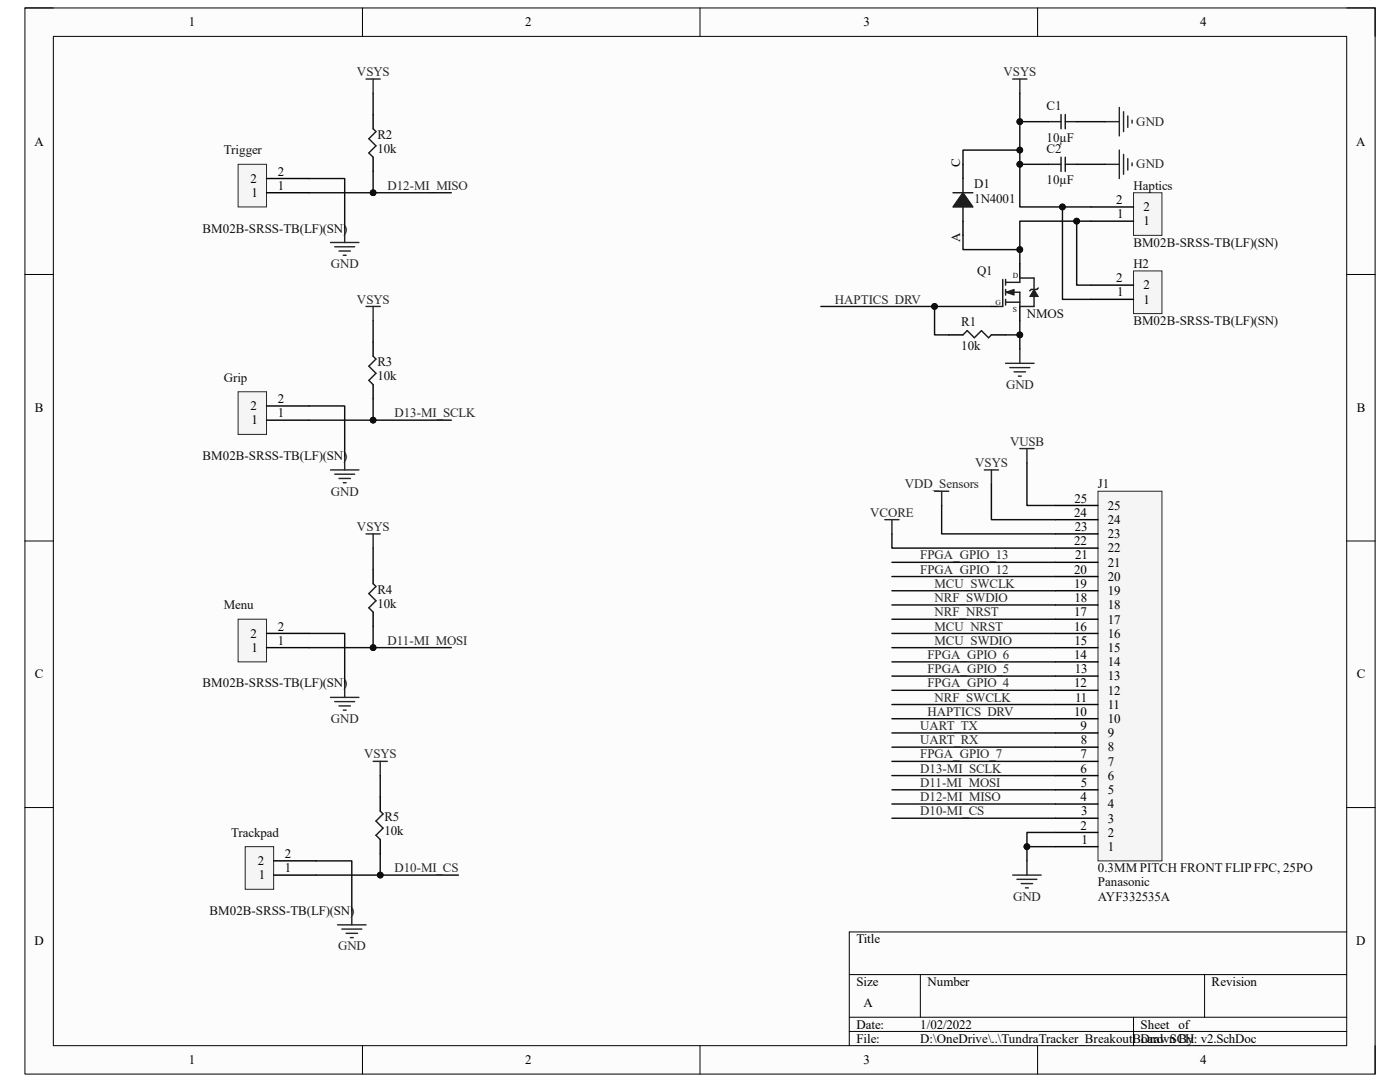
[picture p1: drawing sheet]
<svg xmlns="http://www.w3.org/2000/svg" width="279mm" height="216mm" viewBox="0 0 279 216" stroke-linecap="round" stroke-linejoin="round" font-family="sans-serif">
<path d="M5 1.6h269.4v212.7h-269.4z" fill-rule="evenodd" fill="#fcfcfc"/>
<path d="M5 1.6h269.4v212.7h-269.4z" fill="none" stroke="#000" stroke-width=".2"/>
<path d="M10.6 7.3h258.2v201.4h-258.2z" fill-rule="evenodd" fill="#fcfcfc"/>
<g fill="none" stroke="#000" stroke-width=".2">
<path d="M5 1.6h5.6M10.6 7.3h258.2v201.4h-258.2zM72.3 1.6v5.7M139.7 1.6v5.7M207.1 1.6v5.7M268.8 1.6h5.6v5.7M5 54.8h5.6M268.8 54.8h5.6M5 107.9h5.6M268.8 107.9h5.6M5 161.1h5.6M268.8 161.1h5.6"/>
<path d="M169.5 194.5h99.3M183.7 194.5v8.5M240.4 194.5v8.5M268.8 186h-99.3v22.7M72.3 208.7v5.6M139.7 208.7v5.6M169.5 203h99.3M169.5 205.8h99.3M207.1 208.7v5.6M226.2 203v5.7M274.4 208.7v5.6"/>
</g>
<g fill="none" stroke="#262626" stroke-width=".29">
<path d="M186.5 98h2.8M187.9 98v2.9M196.4 93.8h2.9M197.9 93.8v2.8M203.5 89.5h2.9M204.9 89.5v2.9M176.6 103.7h2.8M178 103.7v2.8M202.1 174.6h5.7M203 175.5h3.9M203.8 176.3h2.3M204.7 177.2h.5"/>
<path d="M204.9 171.8v2.8"/>
</g>
<path d="M203.5 52.6v2.9M203.5 61.2v2.8" fill="none" stroke="#000" stroke-width=".29"/>
<path d="M200.1 55.8v5.4M200.7 56.3h2.8M200.7 58.3h2.8v2.9M200.7 55.8v1.1M200.7 57.8v1.1M200.7 59.7v1.2M200.7 60.3h2.8" fill="none" stroke="#1c1c1c" stroke-width=".29"/>
<path d="M200.7 58.3l1.7-.5v1.1z" fill="#1c1c1c"/>
<path d="M200.7 58.3l1.7-.5v1.1z" fill="none" stroke="#1c1c1c" stroke-width=".2"/>
<path d="M203.5 56.3v-.8h2.9v2.3M206.4 59.2v2h-2.9" fill="none" stroke="#1c1c1c" stroke-width=".29"/>
<path d="M206.4 57.8l.8 1.4h-1.7z" fill="#1c1c1c"/>
<path d="M206.4 57.8l.8 1.4h-1.7z" fill="none" stroke="#1c1c1c" stroke-width=".2"/>
<path d="M190.2 38.5h4M192.2 35.6v2.9M192.2 41.3v2.8M207.2 57.5l-.3 .3h-1.1l-.3 .2M199.3 61.2h.8" fill="none" stroke="#1c1c1c" stroke-width=".29"/>
<path d="M197.9 61.2h1.4" fill="none" stroke="#000" stroke-width=".29"/>
<path d="M202.1 15.8h2.8M203.5 15.8v2.8M200.7 72.5h5.7M201.5 73.4h4M202.4 74.2h2.3M203.2 75.1h.6M203.5 69.7v2.8" fill="none" stroke="#262626" stroke-width=".29"/>
<path d="M192.2 38.5l2 2.8h-4z" fill-rule="evenodd" fill="#1c1c1c"/>
<path d="M192.2 38.5l2 2.8h-4zM209.2 32.8h2.6M209.2 24.3h2.6M211.8 22.9v2.8M211.8 31.4v2.8M212.6 22.9v2.8M212.6 31.4v2.8M212.6 32.8h2.3M212.6 24.3h2.3M192.2 66.8l.8-.8 1.4 1.4 1.5-1.4 1.4 1.4 .6-.6" fill="none" stroke="#1c1c1c" stroke-width=".29"/>
<path d="M192.2 32.8v2.8M192.2 44.1v2.9M189.3 66.8h2.9M197.9 66.8h2.8" fill="none" stroke="#000" stroke-width=".29"/>
<path d="M220.5 32.8h2.9M220.5 24.3h2.9M223.4 21.4v5.7M223.4 30v5.6M224.2 22.3v4M224.2 30.8v4M225.1 23.1v2.3M225.1 31.7v2.2M225.9 24v.6M225.9 32.5v.6" fill="none" stroke="#262626" stroke-width=".29"/>
<path d="M219.1 98h12.8v73.8h-12.8z" fill-rule="evenodd" fill="#f5f5f5"/>
<path d="M219.1 98h12.8v73.8h-12.8z" fill="none" stroke="#262626" stroke-width=".2"/>
<g fill="none" stroke="#000" stroke-width=".29">
<path d="M210.6 117.9h8.5M210.6 115h8.5M210.6 112.2h8.5M210.6 109.4h8.5M210.6 106.5h8.5M210.6 103.7h8.5M210.6 100.9h8.5M210.6 137.7h8.5M210.6 134.9h8.5M210.6 132.1h8.5M210.6 129.2h8.5M210.6 126.4h8.5"/>
<path d="M210.6 123.6h8.5M210.6 120.7h8.5M210.6 157.6h8.5M210.6 154.8h8.5M210.6 151.9h8.5M210.6 149.1h8.5M210.6 146.3h8.5M210.6 143.4h8.5M210.6 140.6h8.5M210.6 168.9h8.5M210.6 166.1h8.5M210.6 163.3h8.5"/>
<path d="M210.6 160.4h8.5"/>
</g>
<path d="M73 15.8h2.9M74.5 15.8v2.8M66 48.4h5.6M66.8 49.2h4M67.7 50.1h2.2M68.5 50.9h.6M68.8 45.6v2.8" fill="none" stroke="#262626" stroke-width=".28"/>
<path d="M47.5 32.8h5.7v8.5h-5.7z" fill-rule="evenodd" fill="#f5f5f5"/>
<path d="M47.5 32.8h5.7v8.5h-5.7z" fill="none" stroke="#262626" stroke-width=".2"/>
<path d="M53.2 38.5h8.5M53.2 35.6h8.5M74.5 22.9v2.8M74.5 31.4v2.8" fill="none" stroke="#000" stroke-width=".28"/>
<path d="M74.5 25.7l.5 .6-1.4 1.4 1.4 1.4-1.4 1.4 .9 .9" fill="none" stroke="#1c1c1c" stroke-width=".28"/>
<path d="M66 93.8h5.6M66.8 94.6h4M67.7 95.5h2.2M68.5 96.3h.6M68.8 90.9v2.9" fill="none" stroke="#262626" stroke-width=".29"/>
<path d="M73 61.2h2.9M74.5 61.2v2.8" fill="none" stroke="#262626" stroke-width=".28"/>
<path d="M47.5 78.2h5.7v8.5h-5.7z" fill-rule="evenodd" fill="#f5f5f5"/>
<path d="M47.5 78.2h5.7v8.5h-5.7z" fill="none" stroke="#262626" stroke-width=".2"/>
<path d="M74.5 68.2v2.9M74.5 76.8v2.8M53.2 83.8h8.5M53.2 81h8.5" fill="none" stroke="#000" stroke-width=".28"/>
<path d="M74.5 71.1l.5 .5-1.4 1.5 1.4 1.4-1.4 1.4 .9 .9" fill="none" stroke="#1c1c1c" stroke-width=".28"/>
<path d="M73 106.5h2.9M74.5 106.5v2.9M66 139.2h5.6M68.8 136.3v2.9M66.8 140h4M67.7 140.9h2.2M68.5 141.7h.6" fill="none" stroke="#262626" stroke-width=".29"/>
<path d="M47.5 123.6h5.7v8.5h-5.7z" fill-rule="evenodd" fill="#f5f5f5"/>
<path d="M47.5 123.6h5.7v8.5h-5.7z" fill="none" stroke="#262626" stroke-width=".2"/>
<path d="M74.5 113.6v2.9M53.2 129.2h8.5M53.2 126.4h8.5M74.5 122.1v2.9" fill="none" stroke="#000" stroke-width=".29"/>
<path d="M74.5 116.5l.5 .5-1.4 1.4 1.4 1.5-1.4 1.4 .9 .8" fill="none" stroke="#1c1c1c" stroke-width=".29"/>
<path d="M74.5 151.9h2.8M75.9 151.9v2.9M67.4 184.5h5.6M68.2 185.4h4M69.1 186.2h2.3M69.9 187.1h.6M70.2 181.7v2.8" fill="none" stroke="#262626" stroke-width=".29"/>
<path d="M48.9 168.9h5.7v8.6h-5.7z" fill-rule="evenodd" fill="#f5f5f5"/>
<path d="M48.9 168.9h5.7v8.6h-5.7z" fill="none" stroke="#262626" stroke-width=".2"/>
<path d="M75.9 159v2.8M54.6 174.6h8.5M54.6 171.8h8.5M75.9 167.5v2.9" fill="none" stroke="#000" stroke-width=".29"/>
<path d="M75.9 161.8l.5 .6-1.4 1.4 1.4 1.4-1.4 1.5 .9 .8" fill="none" stroke="#1c1c1c" stroke-width=".29"/>
<path d="M226.2 38.5h5.7v8.5h-5.7z" fill-rule="evenodd" fill="#f5f5f5"/>
<path d="M226.2 38.5h5.7v8.5h-5.7z" fill="none" stroke="#262626" stroke-width=".2"/>
<path d="M217.7 44.1h8.5M217.7 41.3h8.5" fill="none" stroke="#000" stroke-width=".29"/>
<path d="M226.2 54.1h5.7v8.5h-5.7z" fill-rule="evenodd" fill="#f5f5f5"/>
<path d="M226.2 54.1h5.7v8.5h-5.7z" fill="none" stroke="#262626" stroke-width=".2"/>
<path d="M217.7 59.7h8.5M217.7 56.9h8.5" fill="none" stroke="#000" stroke-width=".29"/>
<g fill="none" stroke="#0e0e0e" stroke-width=".29">
<path d="M178 117.9h32.6M178 126.4h32.6M178 123.6h32.6M178 120.7h32.6M178 137.7h32.6M178 134.9h32.6M178 132.1h32.6M178 129.2h32.6M178 149.1h32.6M178 146.3h32.6M178 143.4h32.6M178 140.6h32.6"/>
<path d="M178 157.6h32.6M178 154.8h32.6M178 151.9h32.6M178 160.4h32.6M178 163.3h32.6M204.9 168.9h5.7"/>
</g>
<circle cx="204.9" cy="168.9" r=".57" fill="#0e0e0e"/>
<circle cx="204.9" cy="168.9" r=".57" fill="none" stroke="#0e0e0e" stroke-width=".2"/>
<path d="M192.2 47v2.8h11.3M197.9 96.6v7.1h12.7M204.9 92.4v8.5h5.7M178 106.5v2.9h32.6M178 115h32.6M178 112.2h32.6M187.9 100.9v5.6h22.7" fill="none" stroke="#0e0e0e" stroke-width=".29"/>
<circle cx="203.5" cy="49.8" r=".57" fill="#0e0e0e"/>
<circle cx="203.5" cy="49.8" r=".57" fill="none" stroke="#0e0e0e" stroke-width=".2"/>
<path d="M203.5 30h-11.3v2.8" fill="none" stroke="#0e0e0e" stroke-width=".29"/>
<circle cx="203.5" cy="29.9" r=".57" fill="#0e0e0e"/>
<circle cx="203.5" cy="29.9" r=".57" fill="none" stroke="#0e0e0e" stroke-width=".2"/>
<path d="M200.7 66.8h2.8" fill="none" stroke="#0e0e0e" stroke-width=".29"/>
<circle cx="203.5" cy="66.8" r=".57" fill="#0e0e0e"/>
<circle cx="203.5" cy="66.8" r=".57" fill="none" stroke="#0e0e0e" stroke-width=".2"/>
<path d="M186.5 61.2v5.6h2.8" fill="none" stroke="#0e0e0e" stroke-width=".29"/>
<circle cx="186.5" cy="61.1" r=".57" fill="#0e0e0e"/>
<circle cx="186.5" cy="61.1" r=".57" fill="none" stroke="#0e0e0e" stroke-width=".2"/>
<path d="M214.9 32.8h5.6M163.8 61.2h34.1" fill="none" stroke="#0e0e0e" stroke-width=".29"/>
<circle cx="186.5" cy="61.1" r=".57" fill="#0e0e0e"/>
<circle cx="186.5" cy="61.1" r=".57" fill="none" stroke="#0e0e0e" stroke-width=".2"/>
<path d="M203.5 64v5.7" fill="none" stroke="#0e0e0e" stroke-width=".29"/>
<circle cx="203.5" cy="66.8" r=".57" fill="#0e0e0e"/>
<circle cx="203.5" cy="66.8" r=".57" fill="none" stroke="#0e0e0e" stroke-width=".2"/>
<path d="M203.5 24.3h5.7" fill="none" stroke="#0e0e0e" stroke-width=".29"/>
<circle cx="203.5" cy="24.3" r=".57" fill="#0e0e0e"/>
<circle cx="203.5" cy="24.3" r=".57" fill="none" stroke="#0e0e0e" stroke-width=".2"/>
<path d="M214.9 24.3h5.6M210.6 166.1h-5.7v5.7" fill="none" stroke="#0e0e0e" stroke-width=".29"/>
<circle cx="204.9" cy="168.9" r=".57" fill="#0e0e0e"/>
<circle cx="204.9" cy="168.9" r=".57" fill="none" stroke="#0e0e0e" stroke-width=".2"/>
<path d="M61.7 35.6h7.1v10" fill="none" stroke="#0e0e0e" stroke-width=".28"/>
<path d="M74.5 38.5h15.6" fill="none" stroke="#0e0e0e" stroke-width=".29"/>
<circle cx="74.5" cy="38.5" r=".57" fill="#0e0e0e"/>
<circle cx="74.5" cy="38.5" r=".57" fill="none" stroke="#0e0e0e" stroke-width=".2"/>
<path d="M74.5 18.6v4.3" fill="none" stroke="#0e0e0e" stroke-width=".28"/>
<path d="M61.7 81h7.1v9.9M74.5 83.8h15.6" fill="none" stroke="#0e0e0e" stroke-width=".29"/>
<circle cx="74.5" cy="83.8" r=".57" fill="#0e0e0e"/>
<circle cx="74.5" cy="83.8" r=".57" fill="none" stroke="#0e0e0e" stroke-width=".2"/>
<path d="M74.5 64v4.2" fill="none" stroke="#0e0e0e" stroke-width=".28"/>
<path d="M61.7 126.4h7.1v9.9M74.5 129.2h15.6" fill="none" stroke="#0e0e0e" stroke-width=".29"/>
<circle cx="74.5" cy="129.2" r=".57" fill="#0e0e0e"/>
<circle cx="74.5" cy="129.2" r=".57" fill="none" stroke="#0e0e0e" stroke-width=".2"/>
<path d="M74.5 109.4v4.2M63.1 171.8h7.1v9.9M75.9 174.6h15.6" fill="none" stroke="#0e0e0e" stroke-width=".29"/>
<circle cx="75.9" cy="174.6" r=".57" fill="#0e0e0e"/>
<circle cx="75.9" cy="174.6" r=".57" fill="none" stroke="#0e0e0e" stroke-width=".2"/>
<path d="M74.5 125v4.2h-12.8M75.9 154.8v4.2" fill="none" stroke="#0e0e0e" stroke-width=".29"/>
<circle cx="74.5" cy="129.2" r=".57" fill="#0e0e0e"/>
<circle cx="74.5" cy="129.2" r=".57" fill="none" stroke="#0e0e0e" stroke-width=".2"/>
<path d="M74.5 79.6v4.2h-12.8" fill="none" stroke="#0e0e0e" stroke-width=".28"/>
<circle cx="74.5" cy="83.8" r=".57" fill="#0e0e0e"/>
<circle cx="74.5" cy="83.8" r=".57" fill="none" stroke="#0e0e0e" stroke-width=".2"/>
<path d="M74.5 34.2v4.3h-12.8" fill="none" stroke="#0e0e0e" stroke-width=".28"/>
<circle cx="74.5" cy="38.5" r=".57" fill="#0e0e0e"/>
<circle cx="74.5" cy="38.5" r=".57" fill="none" stroke="#0e0e0e" stroke-width=".2"/>
<path d="M75.9 170.4v4.2h-12.8" fill="none" stroke="#0e0e0e" stroke-width=".29"/>
<circle cx="75.9" cy="174.6" r=".57" fill="#0e0e0e"/>
<circle cx="75.9" cy="174.6" r=".57" fill="none" stroke="#0e0e0e" stroke-width=".2"/>
<path d="M217.7 44.1h-14.2v8.5" fill="none" stroke="#0e0e0e" stroke-width=".29"/>
<circle cx="203.5" cy="49.8" r=".57" fill="#0e0e0e"/>
<circle cx="203.5" cy="49.8" r=".57" fill="none" stroke="#0e0e0e" stroke-width=".2"/>
<circle cx="214.9" cy="44.1" r=".57" fill="#0e0e0e"/>
<circle cx="214.9" cy="44.1" r=".57" fill="none" stroke="#0e0e0e" stroke-width=".2"/>
<path d="M203.5 18.6v14.2h5.7" fill="none" stroke="#0e0e0e" stroke-width=".29"/>
<circle cx="203.5" cy="32.8" r=".57" fill="#0e0e0e"/>
<circle cx="203.5" cy="32.8" r=".57" fill="none" stroke="#0e0e0e" stroke-width=".2"/>
<circle cx="203.5" cy="29.9" r=".57" fill="#0e0e0e"/>
<circle cx="203.5" cy="29.9" r=".57" fill="none" stroke="#0e0e0e" stroke-width=".2"/>
<circle cx="203.5" cy="24.3" r=".57" fill="#0e0e0e"/>
<circle cx="203.5" cy="24.3" r=".57" fill="none" stroke="#0e0e0e" stroke-width=".2"/>
<path d="M203.5 32.8v8.5h14.2" fill="none" stroke="#0e0e0e" stroke-width=".29"/>
<circle cx="212" cy="41.3" r=".57" fill="#0e0e0e"/>
<circle cx="212" cy="41.3" r=".57" fill="none" stroke="#0e0e0e" stroke-width=".2"/>
<circle cx="203.5" cy="32.8" r=".57" fill="#0e0e0e"/>
<circle cx="203.5" cy="32.8" r=".57" fill="none" stroke="#0e0e0e" stroke-width=".2"/>
<path d="M214.9 44.1v12.8h2.8" fill="none" stroke="#0e0e0e" stroke-width=".29"/>
<circle cx="214.9" cy="44.1" r=".57" fill="#0e0e0e"/>
<circle cx="214.9" cy="44.1" r=".57" fill="none" stroke="#0e0e0e" stroke-width=".2"/>
<path d="M212 41.3v18.4h5.7" fill="none" stroke="#0e0e0e" stroke-width=".29"/>
<circle cx="212" cy="41.3" r=".57" fill="#0e0e0e"/>
<circle cx="212" cy="41.3" r=".57" fill="none" stroke="#0e0e0e" stroke-width=".2"/>
<g font-size="2.6">
<text x="37.7" y="5.2">1</text>
<text x="104.8" y="5.2">2</text>
<text x="172.3" y="5.2">3</text>
<text x="239.5" y="5.2">4</text>
<text x="6.9" y="29">A</text>
<text x="270.7" y="29">A</text>
<text x="55.5" y="35.1">2</text>
<text x="191.6" y="33.4" transform="rotate(-90 191.6 33.4)">C</text>
<text x="50" y="36.4">2</text>
<text x="50.2" y="39.3">1</text>
<text x="55.5" y="37.9">1</text>
<text x="222.8" y="40.7">2</text>
<text x="223" y="43.6">1</text>
<text x="228.2" y="45">1</text>
<text x="228.2" y="42.1">2</text>
<text x="191.6" y="48.2" transform="rotate(-90 191.6 48.2)">A</text>
<text x="222.8" y="56.3">2</text>
<text x="223" y="59.1">1</text>
<text x="228.2" y="57.7">2</text>
<text x="228.2" y="60.6">1</text>
<text x="7" y="82.2">B</text>
<text x="50" y="81.8">2</text>
<text x="55.5" y="83.3">1</text>
<text x="55.5" y="80.4">2</text>
<text x="270.8" y="82.2">B</text>
<text x="50.2" y="84.7">1</text>
<text x="214.5" y="100.3">25</text>
<text x="221.1" y="101.7">25</text>
<text x="214.4" y="103.1">24</text>
<text x="214.5" y="106">23</text>
<text x="221.1" y="107.4">23</text>
<text x="221.1" y="104.6">24</text>
<text x="214.4" y="108.8">22</text>
<text x="214.6" y="111.6">21</text>
<text x="221.1" y="113.1">21</text>
<text x="221.1" y="110.2">22</text>
<text x="214.4" y="117.3">19</text>
<text x="214.4" y="114.5">20</text>
<text x="221.1" y="118.7">19</text>
<text x="221.1" y="115.9">20</text>
<text x="55.5" y="125.8">2</text>
<text x="214.4" y="125.8">16</text>
<text x="214.4" y="123">17</text>
<text x="214.4" y="120.1">18</text>
<text x="221.1" y="124.4">17</text>
<text x="221.1" y="121.6">18</text>
<text x="50" y="127.3">2</text>
<text x="50.2" y="130.1">1</text>
<text x="55.5" y="128.7">1</text>
<text x="214.4" y="131.5">14</text>
<text x="214.5" y="128.7">15</text>
<text x="221.1" y="130.1">15</text>
<text x="221.1" y="127.3">16</text>
<text x="7" y="135.4">C</text>
<text x="214.4" y="137.2">12</text>
<text x="214.5" y="134.3">13</text>
<text x="221.1" y="135.8">13</text>
<text x="221.1" y="132.9">14</text>
<text x="270.8" y="135.4">C</text>
<text x="214.4" y="142.8">10</text>
<text x="214.6" y="140">11</text>
<text x="221.1" y="141.4">11</text>
<text x="221.1" y="138.6">12</text>
<text x="215.6" y="145.7">9</text>
<text x="215.7" y="148.5">8</text>
<text x="221.1" y="149.9">8</text>
<text x="221.1" y="147.1">9</text>
<text x="221.1" y="144.3">10</text>
<text x="215.6" y="154.2">6</text>
<text x="215.6" y="151.3">7</text>
<text x="221.1" y="155.6">6</text>
<text x="221.1" y="152.8">7</text>
<text x="215.6" y="159.9">4</text>
<text x="215.7" y="157">5</text>
<text x="221.1" y="161.3">4</text>
<text x="221.1" y="158.5">5</text>
<text x="215.6" y="165.5">2</text>
<text x="215.8" y="162.7">3</text>
<text x="221.1" y="167">2</text>
<text x="221.1" y="164.1">3</text>
<text x="51.4" y="172.6">2</text>
<text x="56.9" y="171.2">2</text>
<text x="215.9" y="168.4">1</text>
<text x="221.1" y="169.8">1</text>
<text x="51.6" y="175.5">1</text>
<text x="56.9" y="174">1</text>
<text x="6.9" y="188.6">D</text>
<text x="170.9" y="188.2">Title</text>
<text x="270.7" y="188.6">D</text>
<text x="170.9" y="196.7">Size</text>
<text x="185.1" y="196.7">Number</text>
<text x="241.8" y="196.7">Revision</text>
<text x="172.3" y="201">A</text>
<text x="170.9" y="205.2">Date:</text>
<text x="170.9" y="208.1">File:</text>
<text x="183.6" y="205.2">1/02/2022</text>
<text x="183.7" y="208.1">D:\OneDrive\..\TundraTracker_BreakoutBoard_SCH_v2.SchDoc</text>
<text x="227.6" y="208.1">Drawn By:</text>
<text x="227.6" y="205.2">Sheet of</text>
<text x="37.7" y="212.3">1</text>
<text x="104.8" y="212.3">2</text>
<text x="172.3" y="212.3">3</text>
<text x="239.5" y="212.3">4</text>
</g>
<g font-size="2.6" fill="#262626">
<text x="71.2" y="15.2">VSYS</text>
<text x="200.3" y="15.2">VSYS</text>
<text x="226.8" y="25.1">GND</text>
<text x="226.8" y="33.6">GND</text>
<text x="77.3" y="37.9">D12-MI_MISO</text>
<text x="66" y="53.5">GND</text>
<text x="71.2" y="60.6">VSYS</text>
<text x="166.6" y="60.6">HAPTICS_DRV</text>
<text x="200.8" y="77.6">GND</text>
<text x="78.7" y="83.3">D13-MI_SCLK</text>
<text x="201.6" y="88.9">VUSB</text>
<text x="194.6" y="93.2">VSYS</text>
<text x="66" y="98.9">GND</text>
<text x="180.6" y="97.5">VDD_Sensors</text>
<text x="71.2" y="106">VSYS</text>
<text x="173.7" y="103.1">VCORE</text>
<text x="183.6" y="111.6">FPGA_GPIO_13</text>
<text x="183.6" y="114.5">FPGA_GPIO_12</text>
<text x="186.5" y="117.3">MCU_SWCLK</text>
<text x="186.5" y="125.8">MCU_NRST</text>
<text x="186.5" y="123">NRF_NRST</text>
<text x="186.5" y="120.1">NRF_SWDIO</text>
<text x="77.3" y="128.7">D11-MI_MOSI</text>
<text x="185.1" y="131.5">FPGA_GPIO_6</text>
<text x="186.5" y="128.7">MCU_SWDIO</text>
<text x="185.1" y="134.3">FPGA_GPIO_5</text>
<text x="185.1" y="137.2">FPGA_GPIO_4</text>
<text x="185.1" y="142.8">HAPTICS_DRV</text>
<text x="186.5" y="140">NRF_SWCLK</text>
<text x="66" y="144.3">GND</text>
<text x="183.6" y="148.5">UART_RX</text>
<text x="183.6" y="145.7">UART_TX</text>
<text x="72.6" y="151.3">VSYS</text>
<text x="183.6" y="151.3">FPGA_GPIO_7</text>
<text x="183.6" y="154.2">D13-MI_SCLK</text>
<text x="183.6" y="157">D11-MI_MOSI</text>
<text x="183.6" y="159.9">D12-MI_MISO</text>
<text x="183.6" y="162.7">D10-MI_CS</text>
<text x="78.7" y="174">D10-MI_CS</text>
<text x="202.2" y="179.7">GND</text>
<text x="67.5" y="189.7">GND</text>
</g>
<g font-size="2.6" fill="#0e0e0e">
<text x="208.9" y="22">C1</text>
<text x="75.3" y="27.7">R2</text>
<text x="208.9" y="28.2">10µF</text>
<text x="44.7" y="30.8">Trigger</text>
<text x="75.3" y="30.5">10k</text>
<text x="208.9" y="30.5">C2</text>
<text x="194.4" y="37.6">D1</text>
<text x="194.4" y="40.4">1N4001</text>
<text x="208.9" y="36.7">10µF</text>
<text x="226.2" y="37.9">Haptics</text>
<text x="40.4" y="46.4">BM02B-SRSS-TB(LF)(SN)</text>
<text x="226.2" y="49.2">BM02B-SRSS-TB(LF)(SN)</text>
<text x="226.2" y="53.5">H2</text>
<text x="195" y="54.9">Q1</text>
<text x="191.9" y="65.1">R1</text>
<text x="204.9" y="63.4">NMOS</text>
<text x="226.2" y="64.8">BM02B-SRSS-TB(LF)(SN)</text>
<text x="191.9" y="69.9">10k</text>
<text x="44.7" y="76.2">Grip</text>
<text x="75.3" y="73.1">R3</text>
<text x="75.3" y="75.9">10k</text>
<text x="40.4" y="91.8">BM02B-SRSS-TB(LF)(SN)</text>
<text x="219.1" y="97.5">J1</text>
<text x="75.3" y="118.4">R4</text>
<text x="44.7" y="121.6">Menu</text>
<text x="75.3" y="121.3">10k</text>
<text x="40.4" y="137.2">BM02B-SRSS-TB(LF)(SN)</text>
<text x="46.1" y="167">Trackpad</text>
<text x="76.7" y="163.8">R5</text>
<text x="76.7" y="166.7">10k</text>
<text x="219.1" y="179.7">AYF332535A</text>
<text x="219.1" y="176.9">Panasonic</text>
<text x="219.1" y="174">0.3MM PITCH FRONT FLIP FPC, 25PO</text>
<text x="41.8" y="182.5">BM02B-SRSS-TB(LF)(SN)</text>
</g>
<g font-size="1.5" fill="#0e0e0e">
<text x="202.1" y="55.4">D</text>
<text x="198.7" y="60.8">G</text>
<text x="202.1" y="62.2">S</text>
</g>
</svg>
